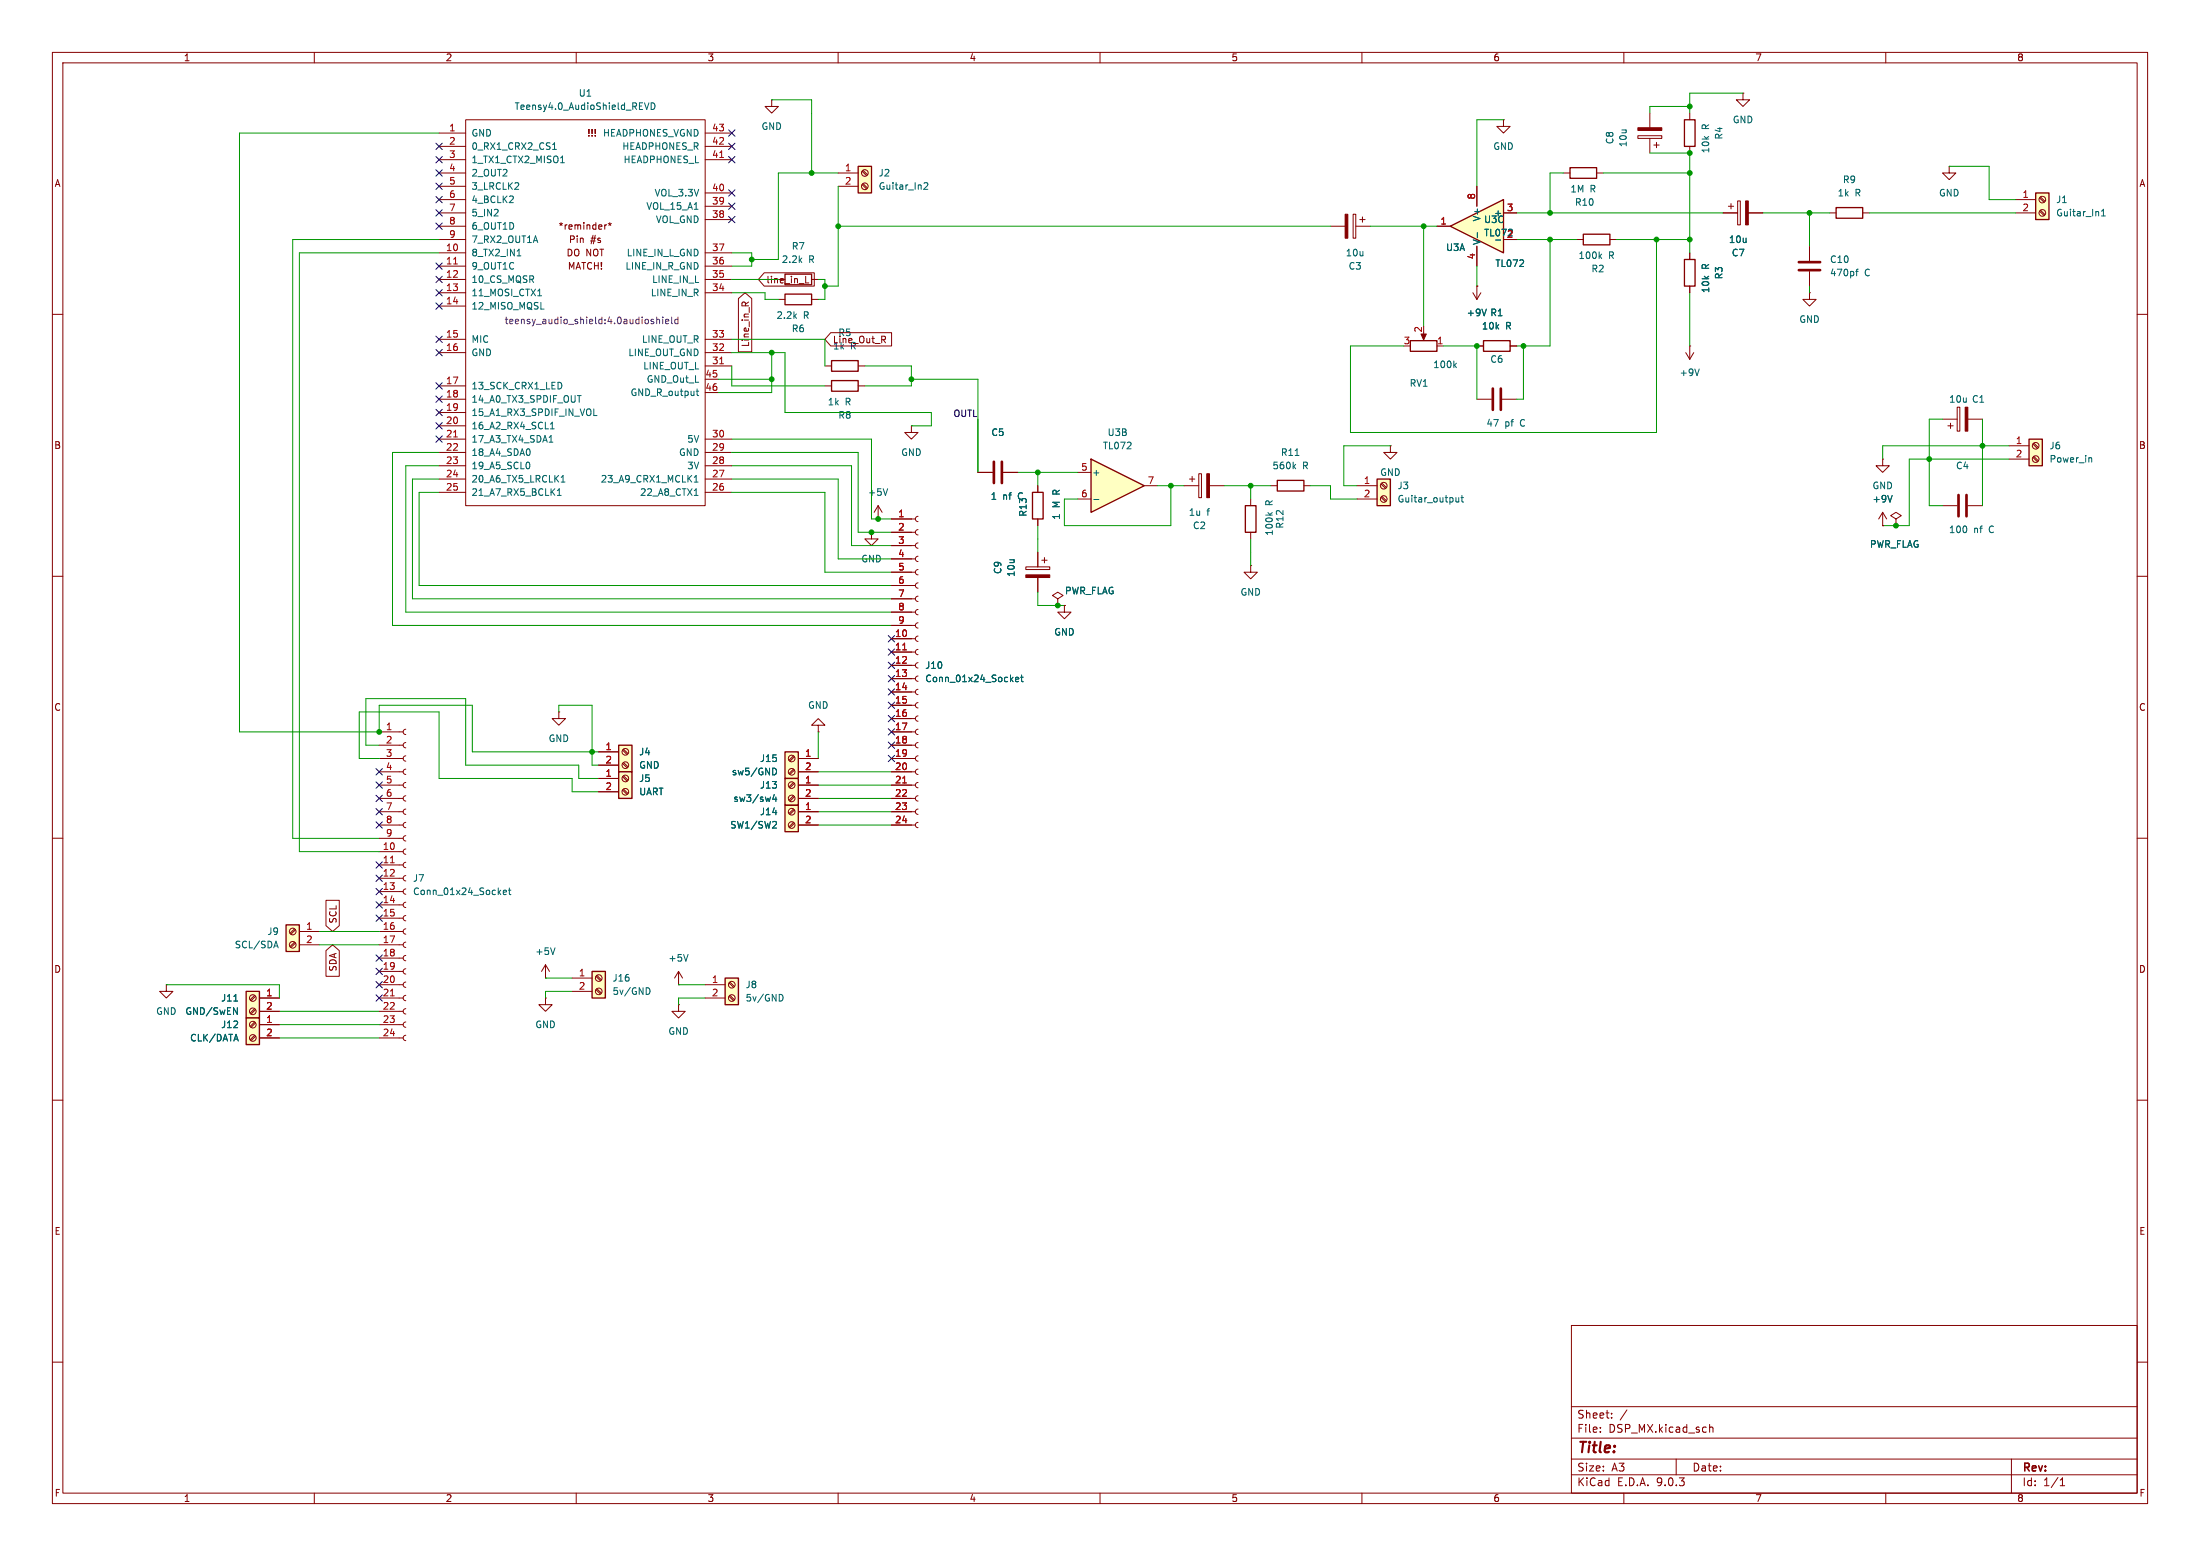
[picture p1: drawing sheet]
<svg xmlns="http://www.w3.org/2000/svg" width="420mm" height="297mm" viewBox="0 0 420 297" stroke-linecap="round" stroke-linejoin="round" font-family="sans-serif">
<g fill="none" stroke="#840000" stroke-width=".19">
<path d="M10 10h400v277h-400zM12 12h396v273h-396zM60 10v2M110 10v2M160 10v2M210 10v2M260 10v2M310 10v2M360 10v2M10 60h2M157.5 73.7h1.2M163.8 73.7h1.3"/>
<path d="M408 60h2M10 110h2M408 110h2M10 160h2M408 160h2M10 210h2M408 210h2M300 253h108v32h-108zM10 260h2M300 278.5h108M300 274.5h108M300 268.5h108"/>
<path d="M305.5 273.2v.2M305.5 272.5v.1M307.7 270.5v.2M307.7 269.8v.1M310.6 269.1l-1.3 1.9M320 278.5v3M326.4 271.9v1.5M326.4 272.5l.2-.1 .3 .1 .1 .9M384 278.5v6.5M408 260h2M60 285v2M110 285v2"/>
<path d="M160 285v2M210 285v2M260 285v2M300 281.5h108M310 285v2M360 285v2M393.3 283.6h.9M393.3 282.5l.4-.4v1.5"/>
</g>
<path d="M158.7 72.6h5.1v2.1h-5.1z" fill="none" stroke="#840000" stroke-width=".25"/>
<path d="M113 185.4h2.6v5.1h-2.6z" fill="#ffffc2"/>
<path d="M113 185.4h2.6v5.1h-2.6z" fill="none" stroke="#840000" stroke-width=".25"/>
<g fill="none" stroke="#840000" stroke-width=".19">
<path d="M109.2 186.7h3.8M109.2 189.2h3.8M113.8 186.4l.8 .8M113.8 188.9l.8 .8M113.9 186.2l.9 .8M113.9 188.7l.9 .9"/>
<circle cx="114.3" cy="186.7" r=".63"/>
<circle cx="114.3" cy="189.2" r=".63"/>
</g>
<path d="M123.7 188.5a.68 .68 0 0 1 .4 .7 .68 .68 0 0 1-.4 .6" fill="none" stroke="#006464" stroke-width=".19"/>
<path d="M118.1 142.2h2.5v5.1h-2.5z" fill="#ffffc2"/>
<path d="M118.1 142.2h2.5v5.1h-2.5z" fill="none" stroke="#840000" stroke-width=".25"/>
<g fill="none" stroke="#840000" stroke-width=".19">
<path d="M106.7 135.9v1.3h1.2l-1.2 1.2-1.3-1.2h1.3M106.7 135.9h.1M114.3 143.5h3.8M114.3 146.1h3.8M118.8 143.2l.9 .8M118.8 145.7l.9 .9M119 143l.9 .8M119 145.5l.9 .9"/>
<circle cx="119.4" cy="146" r=".63"/>
<circle cx="119.4" cy="143.5" r=".63"/>
</g>
<path d="M163.8 31.8h2.6v5h-2.6z" fill="#ffffc2"/>
<path d="M163.8 31.8h2.6v5h-2.6z" fill="none" stroke="#840000" stroke-width=".25"/>
<g fill="none" stroke="#840000" stroke-width=".19">
<path d="M160 33h3.8M160 35.6h3.8M164.6 32.7l.8 .8M164.6 35.2l.8 .9M164.7 32.5l.9 .9M164.7 35.1l.9 .8"/>
<circle cx="165.1" cy="35.6" r=".63"/>
<circle cx="165.1" cy="33" r=".63"/>
</g>
<path d="M176.4 35l.5-.1 .2 .3-.8 .9h.8" fill="none" stroke="#006464" stroke-width=".19"/>
<path d="M138.4 186.7h2.6v5.1h-2.6z" fill="#ffffc2"/>
<path d="M138.4 186.7h2.6v5.1h-2.6z" fill="none" stroke="#840000" stroke-width=".25"/>
<g fill="none" stroke="#840000" stroke-width=".19">
<path d="M134.6 188h3.8M134.6 190.5h3.8M139.2 187.6l.8 .9M139.2 190.2l.8 .8M139.3 187.5l.9 .8M139.3 190l.9 .8"/>
<circle cx="139.7" cy="190.5" r=".63"/>
<circle cx="139.7" cy="188" r=".63"/>
</g>
<path d="M149.1 189.8a.68 .68 0 0 1 .4 .6 .68 .68 0 0 1-.4 .7" fill="none" stroke="#006464" stroke-width=".19"/>
<path d="M149.9 153.7h2.5v5.1h-2.5z" fill="#ffffc2"/>
<path d="M149.9 153.7h2.5v5.1h-2.5z" fill="none" stroke="#840000" stroke-width=".25"/>
<g fill="none" stroke="#840000" stroke-width=".19">
<path d="M151.5 154.4l-.9 .9M151.5 157l-.9 .8M151.7 154.6l-.9 .8M151.7 157.1l-.9 .9M152.4 154.9h3.8M152.4 157.5h3.8"/>
<circle cx="151.1" cy="154.9" r=".63"/>
<circle cx="151.1" cy="157.5" r=".63"/>
</g>
<path d="M148 156.8l.2 .2v.3l-.7 .8h.7" fill="none" stroke="#006464" stroke-width=".19"/>
<path d="M149.9 143.5h2.5v5.1h-2.5z" fill="#ffffc2"/>
<path d="M149.9 143.5h2.5v5.1h-2.5z" fill="none" stroke="#840000" stroke-width=".25"/>
<g fill="none" stroke="#840000" stroke-width=".19">
<path d="M151.5 144.3l-.9 .8M151.5 146.8l-.9 .9M151.7 144.4l-.9 .9M151.7 147l-.9 .8M152.4 144.8h3.8M152.4 147.3h3.8"/>
<circle cx="151.1" cy="144.8" r=".63"/>
<circle cx="151.1" cy="147.3" r=".63"/>
</g>
<path d="M147.5 146.6a.64 .64 0 0 1 .7 .7 .64 .64 0 0 1-.7 .6" fill="none" stroke="#006464" stroke-width=".19"/>
<path d="M149.9 148.6h2.5v5.1h-2.5z" fill="#ffffc2"/>
<path d="M299.7 32h5.1v2h-5.1zM321.6 22.9h2v5h-2zM149.9 52.3h5v2.1h-5zM149.9 56.1h5v2.1h-5zM158.7 68.8h5.1v2.1h-5.1zM149.9 148.6h2.5v5.1h-2.5z" fill="none" stroke="#840000" stroke-width=".25"/>
<g fill="none" stroke="#840000" stroke-width=".19">
<path d="M147.3 19.1v1.2h1.3l-1.3 1.3-1.3-1.3h1.3M147.3 19.1h.1M332.7 17.8v1.3h1.3l-1.3 1.2-1.2-1.2h1.2M332.7 17.8h.1M298.4 33h1.3M304.8 33h1.3M312.7 25.9h4.5v.5h-4.5zM315 21.6v2.8M315 26.4v2.8M315.7 27.7h1M316.2 27.2v1M322.6 21.6v1.3"/>
<path d="M322.6 27.9v1.3M148.6 57.2h1.3M154.9 53.3h1.3M154.9 57.2h1.3M157.5 69.9h1.2M163.8 69.9h1.3M72.4 139.7h4.6M77.5 139.2l-.4 .1-.1 .4 .1 .4 .4 .1M156.2 138.4h1.3l-1.3-1.2-1.3 1.2h1.3v1.3M156.2 139.7h.1M72.4 149.9h4.6M72.4 152.4h4.6"/>
<path d="M72.4 142.2h4.6M72.4 144.8h4.6M72.4 147.3h4.6M72.4 154.9h4.6M72.4 157.5h4.6M77.5 141.7l-.4 .2-.1 .3 .1 .4 .4 .1M77.5 144.3l-.4 .1-.1 .4 .1 .3 .4 .2M77.5 146.8l-.4 .2-.1 .3 .1 .4 .4 .1M77.5 149.4l-.4 .1-.1 .4 .1 .3 .4 .2M77.5 151.9l-.4 .1-.1 .4 .1 .4 .4 .1M77.5 154.4l-.4 .2-.1 .3 .1 .4 .4 .1M77.5 157l-.4 .1-.1 .4 .1 .3 .4 .2"/>
<path d="M77.5 159.5l-.4 .2-.1 .3 .1 .4 .4 .1M151.5 149.4l-.9 .8M151.5 151.9l-.9 .8M151.7 149.5l-.9 .9M151.7 152.1l-.9 .8M152.4 149.9h3.8M152.4 152.4h3.8M72.4 160h4.6M72.4 162.6h4.6M72.4 165.1h4.6M72.4 167.6h4.6M72.4 170.2h4.6"/>
<path d="M72.4 172.7h4.6M72.4 175.3h4.6M72.4 177.8h4.6M77.5 162.1l-.4 .1-.1 .4 .1 .3 .4 .2M77.5 164.6l-.4 .1-.1 .4 .1 .4 .4 .1M77.5 167.1l-.4 .2-.1 .3 .1 .4 .4 .1M77.5 169.7l-.4 .1-.1 .4 .1 .3 .4 .2M77.5 172.2l-.4 .2-.1 .3 .1 .4 .4 .1M77.5 174.8l-.4 .1-.1 .4 .1 .3 .4 .2M77.5 177.3l-.4 .1-.1 .4 .1 .4 .4 .1M77.5 179.8l-.4 .2-.1 .3 .1 .4 .4 .1M72.4 180.3h4.6"/>
<path d="M72.4 182.9h4.6M72.4 185.4h4.6M72.4 188h4.6M72.4 190.5h4.6M72.4 193h4.6M72.4 195.6h4.6M72.4 198.1h4.6M77.5 182.4l-.4 .1-.1 .4 .1 .3 .4 .2M77.5 184.9l-.4 .2-.1 .3 .1 .4 .4 .1M77.5 187.5l-.4 .1-.1 .4 .1 .3 .4 .2M77.5 190l-.4 .1-.1 .4 .1 .4 .4 .1M77.5 192.5l-.4 .2-.1 .3 .1 .4 .4 .1"/>
<path d="M77.5 195.1l-.4 .1-.1 .4 .1 .3 .4 .2M77.5 197.6l-.4 .2-.1 .3 .1 .4 .4 .1M104.1 190.5v1.3h1.3l-1.3 1.2-1.2-1.2h1.2M104.1 190.5h.1M104.1 186.7h.1M104.1 184.2l-.7 1.2M104.1 184.2l.8 1.2M104.1 184.2v2.5M129.5 191.8v1.2h1.3l-1.3 1.3-1.2-1.3h1.2M129.5 191.8h.1M129.5 188h.1M129.5 185.4l-.7 1.3"/>
<path d="M129.5 185.4l.8 1.3M129.5 185.4v2.6"/>
<circle cx="151.1" cy="149.9" r=".63"/>
<circle cx="151.1" cy="152.4" r=".63"/>
</g>
<path d="M147.8 151.6l-.3 1h.8M148.1 152.1v.9M96.1 170.3l.6-.1-.1-.2-.3-.1-.2 .2v.6h.5M97.1 169.9h.4M97.2 169.5v1.1l.3 .2M106 180.9l-.5 1.3M131.4 182.2l-.5 1.3" fill="none" stroke="#006464" stroke-width=".19"/>
<path d="M74.5 164.7h.8M74.5 190.1h.8" fill="none" stroke="#a90000" stroke-width=".19"/>
<path d="M312.7 24.4h4.5v.5h-4.5z" fill="#840000" stroke="#840000" stroke-width=".19"/>
<path d="M387.3 83.8h2.6v5.1h-2.6z" fill="#ffffc2"/>
<path d="M387.3 83.8h2.6v5.1h-2.6z" fill="none" stroke="#840000" stroke-width=".25"/>
<g fill="none" stroke="#840000" stroke-width=".19">
<path d="M321.8 67.3l.8 1.3M322.6 66h.1M322.6 66v2.6M323.3 67.3l-.7 1.3M383.5 85.1h3.8M383.5 87.6h3.8M388.1 84.8l.9 .8M388.1 87.3l.9 .8M388.3 84.6l.8 .8M388.3 87.1l.8 .9"/>
<circle cx="388.6" cy="87.6" r=".63"/>
<circle cx="388.6" cy="85.1" r=".63"/>
</g>
<path d="M324.4 70.4l-.4 1.3M399 87.4l.3 .1v.7" fill="none" stroke="#006464" stroke-width=".19"/>
<path d="M118.1 147.3h2.5v5.1h-2.5z" fill="#ffffc2"/>
<path d="M302.3 44.7h5v2h-5zM321.6 49.5h2v5.1h-2zM118.1 147.3h2.5v5.1h-2.5z" fill="none" stroke="#840000" stroke-width=".25"/>
<g fill="none" stroke="#840000" stroke-width=".19">
<path d="M83.8 35.6h5.1M83.8 38.1h5.1M83.8 25.4h5.1M83.8 27.9h5.1M83.8 30.5h5.1M83.8 33h5.1M88.9 22.9h45.7v73.6h-45.7zM134.6 25.4h5.1M134.6 27.9h5.1M134.6 30.5h5.1M134.6 36.8h5.1M134.6 39.4h5.1"/>
<path d="M287 22.9v1.2h1.3l-1.3 1.3-1.3-1.3h1.3M287 22.9h.1M83.8 40.6h5.1M83.8 43.2h5.1M83.8 45.7h5.1M83.8 48.3h5.1M83.8 50.8h5.1M83.8 53.3h5.1M83.8 55.9h5.1M83.8 58.4h5.1M115.4 42.9v.9M115.8 42.9l-.4 .3"/>
<path d="M116.1 42.7l.3 .1M116.4 42.5v.3M116.4 42.8l-.2 .2M116.4 42.8l.2 .2M116.7 42.7l-.3 .1M134.6 48.3h5.1M134.6 50.8h5.1M134.6 53.3h5.1M134.6 55.9h5.1M134.6 41.9h5.1M301 45.7h1.3M307.3 45.7h1.3"/>
<path d="M322.6 48.3v1.2M322.6 54.6v1.3M83.8 64.8h5.1M83.8 67.3h5.1M83.8 73.7h5.1M83.8 76.2h5.1M83.8 78.7h5.1M134.6 64.8h5.1M134.6 67.3h5.1M134.6 69.9h5.1M134.6 72.4h2.6M134.6 74.9h2.6"/>
<path d="M83.8 81.3h5.1M83.8 83.8h5.1M83.8 86.4h5.1M83.8 88.9h5.1M83.8 91.4h5.1M83.8 94h5.1M134.6 83.8h5.1M134.6 86.4h5.1M134.6 88.9h5.1M134.6 91.4h5.1M134.6 94h5.1M114.3 148.6h3.8"/>
<path d="M114.3 151.1h3.8M118.8 148.3l.9 .8M118.8 150.8l.9 .8M119 148.1l.9 .8M119 150.6l.9 .9"/>
<circle cx="119.4" cy="151.1" r=".63"/>
<circle cx="119.4" cy="148.6" r=".63"/>
</g>
<g fill="none" stroke="#006464" stroke-width=".19">
<path d="M123 19.6l.5 1.3 .4-1.3M124.3 19.6a.64 .64 0 0 1 .7 .7 .64 .64 0 0 1-.7 .6zM105.5 28.5h.7M105.6 27.6l.3-.4v1.3M107 31.1h.7M132.5 39.9h.8M98.7 48.8h.8M102.7 56.5h.7M305.4 48.9l.4 .4M305.8 48.5l-.5 .5M107.1 73.2l.2 .3-.2 .6M110.2 75.5h.7"/>
<path d="M113.4 79.3h.6M132.9 74.7h.5M133.1 74.2v1.1l.3 .2M101 88.3l.1 .4-.1 .7M101.1 85.9v.8M104.8 84.4h.8M105.1 81.9h.7M105.1 81l.3-.4v1.3M105.1 83.3l.1-.2v1.3M106.4 94.6h.7M106.4 93.7l.4-.4v1.3M107.1 92h.8"/>
<path d="M107.1 91.1l.4-.4v1.3M132.5 92h.8M132.5 94.6h.8M132.5 91.1l.4-.4v1.3"/>
</g>
<path d="M137.4 30.1h.7M86.6 50.4h.7M137.4 69.4h.7M86.6 83.4h.7" fill="none" stroke="#a90000" stroke-width=".19"/>
<path d="M124.8 61.4v.3M125.4 60.5v1.3M125.4 61.1l.1-.2 .4 .1v.8M126.5 60.5v.1M126.5 60.9v.9M127.1 61.4l.6-.2-.1-.2-.4-.1-.1 .2v.6h.5M128.2 60.5v1.1l.2 .2M129.4 61l-.3-.1-.3 .3 .1 .5h.5M129.4 60.5v1.3" fill="none" stroke="#840084" stroke-width=".19"/>
<path d="M276.9 43.2l10.1-5.1v10.2z" fill="#ffffc2"/>
<path d="M276.9 43.2l10.1-5.1v10.2z" fill="none" stroke="#840000" stroke-width=".25"/>
<path d="M274.3 43.2h2.6M287 40.6h2.6M287 45.7h2.6M166.4 101.6v1.3h1.2l-1.2 1.2-1.3-1.2h1.3M166.4 101.6h.1" fill="none" stroke="#840000" stroke-width=".19"/>
<path d="M54.6 176.5h2.5v5.1h-2.5z" fill="#ffffc2"/>
<path d="M54.6 176.5h2.5v5.1h-2.5z" fill="none" stroke="#840000" stroke-width=".25"/>
<g fill="none" stroke="#840000" stroke-width=".19">
<path d="M281.9 35.6v3.8M254 43.2h2.8M258.3 40.9h.5v4.6h-.5zM258.8 43.2h2.8M259.6 41.9h1M260.1 41.4v1M281.9 47v3.8M345.4 55.9v1.3h1.3l-1.3 1.2-1.2-1.2h1.2M345.4 55.9h.1M345.4 47v2.8M345.4 51.8v2.8M373.6 77.7h.5v4.6h-.5z"/>
<path d="M265.4 85.1v1.3h1.3l-1.3 1.2-1.2-1.2h1.2M265.4 85.1h.1M359.4 87.6v1.3h1.3l-1.3 1.3-1.3-1.3h1.3M359.4 87.6h.1M359.4 97.8l-.8 1.3M359.4 97.8l.8 1.3M359.4 97.8v2.5M361.9 99.1l1.1-.7-1.1-.6-1 .6 1 .7v1.2M370.8 80h2.8M371.9 81.3h1M372.4 80.8v1M375.7 80h2.8"/>
<path d="M359.4 100.3h.1M361.9 100.3h.1M56.2 177.3l-.8 .8M56.2 179.8l-.8 .9M56.4 177.5l-.9 .8M57.1 177.8h3.9M56.4 180l-.9 .8M57.1 180.3h3.9"/>
<circle cx="55.9" cy="177.8" r=".63"/>
<circle cx="55.9" cy="180.3" r=".63"/>
</g>
<path d="M282 44.4v1M354.3 51.8h.4M354.7 51.4l-.3 .2v1M361.2 94.6l-.4 1.2M52.7 179.6l.4 1.3M52.4 180.6h.6" fill="none" stroke="#006464" stroke-width=".19"/>
<g fill="#840000" stroke="#840000" stroke-width=".19">
<path d="M256.8 40.9h.5v4.6h-.5z"/>
<path d="M375.2 77.7h.5v4.6h-.5z"/>
</g>
<path d="M343.4 50h4.1M343.4 51.6h4.1" fill="none" stroke="#840000" stroke-width=".51"/>
<path d="M262.9 91.4h2.5v5.1h-2.5z" fill="#ffffc2"/>
<path d="M283.2 65h5.1v2.1h-5.1zM237.7 96.5h2.1v5.1h-2.1zM243.8 91.7h5.1v2h-5.1zM262.9 91.4h2.5v5.1h-2.5z" fill="none" stroke="#840000" stroke-width=".25"/>
<g fill="none" stroke="#840000" stroke-width=".19">
<path d="M281.2 55.9l.7 1.3M281.9 54.6h.1M281.9 54.6v2.6M282.7 55.9l-.8 1.3M281.9 66h1.3M281.9 76.2h2.8M286.8 76.2h2.8M288.3 66h1.3M226.1 92.7h2.8M227.1 91.4h1M227.6 90.9v1M228.9 90.4h.5v4.6h-.5z"/>
<path d="M230.9 92.7h2.8M238.8 95.3v1.2M242.6 92.7h1.2M248.9 92.7h1.3M259.1 92.7h3.8M259.1 95.3h3.8M263.6 92.4l.9 .8M263.6 94.9l.9 .9M263.8 92.2l.9 .8M263.8 94.7l.9 .9M370.8 96.5h2.8M375.7 96.5h2.8"/>
<path d="M238.8 101.6v1.3"/>
<circle cx="264.2" cy="92.7" r=".63"/>
<circle cx="264.2" cy="95.2" r=".63"/>
</g>
<path d="M283.8 59l-.5 1.3M242 97.8l.5 .5M242.9 97.8l-.5 .4M247 89l.3 .5M247.3 86.9h.7M247.3 88.6l-.4 .5M278.5 95v.8M278.5 95.7l-.2 .1h-.3M278.9 95h.5M279.1 94.6v1l.3 .2" fill="none" stroke="#006464" stroke-width=".19"/>
<path d="M285 74.2v4M286.5 74.2v4M373.9 94.5v4.1M375.4 94.5v4.1" fill="none" stroke="#840000" stroke-width=".51"/>
<path d="M230.4 90.4h.5v4.6h-.5z" fill="#840000" stroke="#840000" stroke-width=".19"/>
<path d="M47 189.2h2.5v5.1h-2.5z" fill="#ffffc2"/>
<path d="M47 189.2h2.5v5.1h-2.5z" fill="none" stroke="#840000" stroke-width=".25"/>
<g fill="none" stroke="#840000" stroke-width=".19">
<path d="M31.7 188v1.2h1.3l-1.3 1.3-1.2-1.3h1.2M31.7 188h.1M48.6 190l-.8 .8M48.6 192.5l-.8 .9M48.8 190.2l-.9 .8M48.8 192.7l-.9 .8M49.5 190.5h3.8M49.5 193h3.8"/>
<circle cx="48.3" cy="190.5" r=".63"/>
<circle cx="48.3" cy="193" r=".63"/>
</g>
<path d="M44.6 192.3l.7 1.3v-1.3M44.6 191.1h.8" fill="none" stroke="#006464" stroke-width=".19"/>
<path d="M47 194.3h2.5v5.1h-2.5z" fill="#ffffc2"/>
<path d="M350.5 39.6h5.1v2.1h-5.1zM47 194.3h2.5v5.1h-2.5z" fill="none" stroke="#840000" stroke-width=".25"/>
<g fill="none" stroke="#840000" stroke-width=".19">
<path d="M372.1 31.8v1.2h1.3l-1.3 1.3-1.3-1.3h1.3M372.1 31.8h.1M349.2 40.6h1.3M355.6 40.6h1.3M48.6 195.1l-.8 .8M48.6 197.6l-.8 .9M48.8 195.2l-.9 .9M48.8 197.8l-.9 .8M49.5 195.6h3.8M49.5 198.1h3.8"/>
<circle cx="48.3" cy="198.1" r=".63"/>
<circle cx="48.3" cy="195.6" r=".63"/>
</g>
<path d="M45.1 197.4l.4 1.3" fill="none" stroke="#006464" stroke-width=".19"/>
<path d="M388.6 36.8h2.6v5.1h-2.6z" fill="#ffffc2"/>
<path d="M388.6 36.8h2.6v5.1h-2.6zM269.2 65h5.1v2.1h-5.1z" fill="none" stroke="#840000" stroke-width=".25"/>
<g fill="none" stroke="#840000" stroke-width=".19">
<path d="M329.9 39.4h1.1M330.5 38.9v1M331.7 38.4h.5v4.5h-.5zM384.8 38.1h3.8M389.4 37.8l.8 .8M389.5 37.6l.9 .8M328.9 40.6h2.8M333.8 40.6h2.7M384.8 40.6h3.8M389.4 40.3l.8 .8M389.5 40.1l.9 .9M271.8 63.5v1"/>
<path d="M274.3 66h1.3M201.9 114.3l1-.6-1-.7-1 .7 1 .6v1.3M201.9 115.6h.1M238.8 108v1.2h1.2l-1.2 1.3-1.3-1.3h1.3M238.8 108h.1"/>
<circle cx="389.9" cy="38.1" r=".63"/>
<circle cx="389.9" cy="40.6" r=".63"/>
</g>
<path d="M401.2 41.2h.7M401.2 40.3l.4-.4v1.3M277.7 69.7l.3 .5M278 69.3l-.5 .5" fill="none" stroke="#006464" stroke-width=".19"/>
<g fill="#840000" stroke="#840000" stroke-width=".19">
<path d="M271.3 63.8h1l-.5 1.1z"/>
<path d="M333.2 38.4h.6v4.5h-.6z"/>
</g>
<path d="M208.3 87.6l10.1 5.1-10.1 5.1z" fill="#ffffc2"/>
<path d="M197.1 94h2v5.1h-2zM208.3 87.6l10.1 5.1-10.1 5.1z" fill="none" stroke="#840000" stroke-width=".25"/>
<g fill="none" stroke="#840000" stroke-width=".19">
<path d="M281.9 35.6v3.8M141 57l1.2-1.1 1.3 1.1v10.2h-2.5zM141.6 57.9l.3-.2h.3l.1 .2M142.9 57.7l-.6 .4M145.9 52.1h9.6v2.5h-9.6l-1.1-1.3zM153.8 54h.6M274.3 43.2h2.6M281.9 54.6h.1M281.9 47v3.8M287 40.6h2.6M287 45.7h2.6M322.6 48.3v1.2"/>
<path d="M322.6 54.6v1.3M328.9 40.6h2.8M333.8 40.6h2.7M158.6 63.5h11.6v2.5h-11.6l-1.1-1.2zM168.6 64.8l.4 .6M168.8 64.2l.2 .2v.3l-.2 .1M281.9 66h1.3M288.3 66h1.3M167.6 99.1h.1M167.6 96.5l-.7 1.3M167.6 96.5l.8 1.3M167.6 96.5v2.6"/>
<path d="M170.2 99.1h4.6M174 81.3v1.3h1.3l-1.3 1.2-1.3-1.2h1.3M174 81.3h.1M175.3 98.6l-.4 .1-.1 .4 .1 .3 .4 .2M186.7 90.2h2.8M191.5 90.2h2.8M198.1 92.7v1.3M198.1 99.1v1.2M205.7 90.2h2.6M205.7 95.3h2.6M218.4 92.7h2.6M170.2 101.6h4.6"/>
<path d="M170.2 104.1h4.6M170.2 106.7h4.6M170.2 109.2h4.6M170.2 111.8h4.6M170.2 114.3h4.6M170.2 116.8h4.6M170.2 119.4h4.6M175.3 101.1l-.4 .1-.1 .4 .1 .4 .4 .1M175.3 103.6l-.4 .2-.1 .3 .1 .4 .4 .1M175.3 106.2l-.4 .1-.1 .4 .1 .3 .4 .2M175.3 108.7l-.4 .2-.1 .3 .1 .4 .4 .1M175.3 111.3l-.4 .1-.1 .4 .1 .3 .4 .2"/>
<path d="M175.3 113.8l-.4 .1-.1 .4 .1 .4 .4 .1M175.3 116.3l-.4 .2-.1 .3 .1 .4 .4 .1M175.3 118.9l-.4 .1-.1 .4 .1 .3 .4 .2M195.8 108.2h4.6v.5h-4.6zM198.1 105.4v2.8M198.1 110.2v2.8M198.9 106.9h1M199.4 106.4v1M201.9 115.6h.1M203.2 115.6v1.2h1.3l-1.3 1.3-1.3-1.3h1.3M203.2 115.6h.1M359.4 100.3h.1"/>
<path d="M361.9 100.3h.1M170.2 121.9h4.6M170.2 124.5h4.6M170.2 127h4.6M170.2 129.5h4.6M170.2 132.1h4.6M170.2 134.6h4.6M170.2 137.2h4.6M170.2 139.7h4.6M175.3 121.4l-.4 .2-.1 .3 .1 .4 .4 .1M175.3 124l-.4 .1-.1 .4 .1 .3 .4 .2M175.3 126.5l-.4 .1-.1 .4 .1 .4 .4 .1"/>
<path d="M175.3 129l-.4 .2-.1 .3 .1 .4 .4 .1M175.3 131.6l-.4 .1-.1 .4 .1 .3 .4 .2M175.3 134.1l-.4 .2-.1 .3 .1 .4 .4 .1M175.3 136.7l-.4 .1-.1 .4 .1 .3 .4 .2M175.3 139.2l-.4 .1-.1 .4 .1 .4 .4 .1M114.3 148.6h3.8M114.3 151.1h3.8M114.3 143.5h3.8M114.3 146.1h3.8M152.4 144.8h3.8M152.4 147.3h3.8M152.4 149.9h3.8"/>
<path d="M152.4 152.4h3.8M152.4 154.9h3.8M152.4 157.5h3.8M170.2 142.2h4.6M170.2 144.8h4.6M170.2 147.3h4.6M170.2 149.9h4.6M170.2 152.4h4.6M170.2 154.9h4.6M170.2 157.5h4.6M175.3 141.7l-.4 .2-.1 .3 .1 .4 .4 .1M175.3 144.3l-.4 .1-.1 .4 .1 .3 .4 .2"/>
<path d="M175.3 146.8l-.4 .2-.1 .3 .1 .4 .4 .1M175.3 149.4l-.4 .1-.1 .4 .1 .3 .4 .2M175.3 151.9l-.4 .1-.1 .4 .1 .4 .4 .1M175.3 154.4l-.4 .2-.1 .3 .1 .4 .4 .1M175.3 157l-.4 .1-.1 .4 .1 .3 .4 .2M62.2 171.8h2.6v4.9l-1.3 1.1-1.3-1.1zM49.5 190.5h3.8M49.5 193h3.8M49.5 195.6h3.8M49.5 198.1h3.8M62.2 181.5l1.3-1.2 1.3 1.2v4.9h-2.6z"/>
</g>
<g fill="none" stroke="#006464" stroke-width=".19">
<path d="M282 44.4v1M283.8 59l-.5 1.3M169.5 93.3l-.5 1.3M208.8 95.3h1M361.2 94.6l-.4 1.2M193.9 129.7l.6-.1-.1-.3h-.3l-.2 .2v.6h.5M194.8 129.3h.5M195 128.8v1.1l.3 .2M147.5 146.6a.64 .64 0 0 1 .7 .7 .64 .64 0 0 1-.7 .6M147.8 151.6l-.3 1h.8M148 156.8l.2 .2v.3l-.7 .8h.7M148.1 152.1v.9"/>
<path d="M44.6 192.3l.7 1.3v-1.3M44.6 191.1h.8M45.1 197.4l.4 1.3"/>
</g>
<path d="M172.3 124h.8M172.3 149.4h.8" fill="none" stroke="#a90000" stroke-width=".19"/>
<path d="M195.8 109.7h4.6v.5h-4.6z" fill="#840000" stroke="#840000" stroke-width=".19"/>
<path d="M189.7 88.1v4.1M191.3 88.1v4.1" fill="none" stroke="#840000" stroke-width=".51"/>
<g fill="none" stroke="#009600" stroke-width=".19">
<path d="M147.3 19.1h7.6v13.9M332.7 17.8h-10.1v3.8M83.8 25.4h-38.1v114.3h26.7v-5.1h17.8v8.9h24.1M160 33h-11.4v16.5h-5.1M160 35.6v19h-2.5M287 22.9h-5.1v12.7M298.4 33h-2.5v7.6M306.1 33h16.5M315 29.2h7.6v19.1M322.6 20.3h-7.6v1.3M372.1 31.8h7.6v6.3h5.1M83.8 48.3h-26.7v114.3h15.3"/>
<path d="M83.8 45.7h-27.9v114.3h16.5M139.7 48.3h3.8v2.5h-3.8M139.7 55.9h6.3v1.3h2.6M139.7 53.3h8.9M156.2 53.3h1.3v3.9h-1.3M160 43.2h94M261.6 43.2h12.7M271.8 43.2v19M281.9 50.8v3.8M289.6 45.7h11.4M289.6 40.6h39.3M295.9 45.7v20.3h-6.3"/>
<path d="M308.6 45.7h14M316.2 45.7v36.9h-58.4v-16.6h10.2M322.6 55.9v10.1M336.5 40.6h12.7M345.4 40.6v6.4M345.4 54.6v1.3M356.9 40.6h27.9M137.2 72.4h10.1M139.7 64.8h17.8v5.1M139.7 69.9v3.8h17.8M139.7 67.3h10.2v11.4h27.9v2.6h-3.8M147.3 67.3v7.6h-10.1"/>
<path d="M165.1 69.9h8.9v3.8h-8.9M174 72.4h12.7v17.8M275.6 66h6.3v10.2M290.8 66v10.2h-1.2M83.8 86.4h-8.9v33h95.3M83.8 88.9h-6.3v27.9h92.7M83.8 91.4h-5.1v22.9h91.5M83.8 94h-3.8v17.8h90.2M139.7 91.4h20.3v15.3h10.2M139.7 94h17.8v15.2h12.7M139.7 86.4h24.1v15.2h6.4M139.7 88.9h22.9v15.2h7.6"/>
<path d="M139.7 83.8h26.7v15.3h3.8M194.3 90.2h11.4M198.1 90.2v2.5M221 92.7h5.1M223.5 92.7v7.6h-20.3v-5h2.5M233.7 92.7h8.9M238.8 92.7v2.6M250.2 92.7h3.8v2.6h5.1M265.4 85.1h-8.9v7.6h2.6M370.8 80h-2.5v16.5h2.5M378.5 80v16.5M383.5 85.1h-24.1v2.5"/>
<path d="M383.5 87.6h-19v12.7h-5.1M198.1 100.3v5.1M198.1 113v2.6h5.1M238.8 102.9v5.1M106.7 135.9v-1.3h6.3v11.5h1.3M156.2 139.7v5.1M72.4 144.8h-3.8v-8.9h15.2v12.7h25.4v2.5h5.1M72.4 142.2h-2.6v-8.8h19.1v12.7h21.6v2.5h3.8M156.2 149.9h14M156.2 152.4h14M156.2 147.3h14M156.2 154.9h14"/>
<path d="M156.2 157.5h14M61 177.8h11.4M31.7 188h21.6v2.5M53.3 193h19.1M53.3 198.1h19.1M53.3 195.6h19.1M61 180.3h11.4M104.1 186.7h5.1M109.2 189.2h-5.1v1.3M129.5 188h5.1M134.6 190.5h-5.1v1.3"/>
</g>
<g fill="none" stroke="#000084" stroke-width=".19">
<path d="M83.2 35l1.2 1.2M83.2 27.3l1.2 1.2M83.2 37.5l1.2 1.2M83.2 32.4l1.2 1.2M83.2 29.9l1.2 1.2M84.4 35l-1.2 1.2M84.4 27.3l-1.2 1.2M84.4 37.5l-1.2 1.2M84.4 32.4l-1.2 1.2M84.4 29.9l-1.2 1.2M139.1 29.9l1.2 1.2M139.1 38.8l1.2 1.2"/>
<path d="M139.1 27.3l1.2 1.2M139.1 36.2l1.2 1.2M139.1 24.8l1.2 1.2M140.3 29.9l-1.2 1.2M140.3 24.8l-1.2 1.2M140.3 38.8l-1.2 1.2M140.3 27.3l-1.2 1.2M140.3 36.2l-1.2 1.2M83.2 50.2l1.2 1.2M83.2 52.7l1.2 1.2M83.2 42.6l1.2 1.2M83.2 57.8l1.2 1.2"/>
<path d="M83.2 55.3l1.2 1.2M83.2 40l1.2 1.2M84.4 50.2l-1.2 1.2M84.4 52.7l-1.2 1.2M84.4 42.6l-1.2 1.2M84.4 57.8l-1.2 1.2M84.4 55.3l-1.2 1.2M84.4 40l-1.2 1.2M139.1 41.3l1.2 1.2M140.3 41.3l-1.2 1.2M83.2 75.6l1.2 1.2M83.2 66.7l1.2 1.2"/>
<path d="M83.2 73.1l1.2 1.2M83.2 64.2l1.2 1.2M83.2 78.1l1.2 1.2M84.4 75.6l-1.2 1.2M84.4 66.7l-1.2 1.2M84.4 73.1l-1.2 1.2M84.4 64.2l-1.2 1.2M84.4 78.1l-1.2 1.2M83.2 80.7l1.2 1.2M83.2 83.2l1.2 1.2M84.4 80.7l-1.2 1.2M84.4 83.2l-1.2 1.2"/>
<path d="M169.6 134l1.2 1.2M169.6 139.1l1.2 1.2M169.6 128.9l1.2 1.2M169.6 121.3l1.2 1.2M169.6 126.4l1.2 1.2M169.6 123.9l1.2 1.2M169.6 131.5l1.2 1.2M169.6 136.6l1.2 1.2M170.8 134l-1.2 1.2M170.8 139.1l-1.2 1.2M170.8 128.9l-1.2 1.2M170.8 121.3l-1.2 1.2"/>
<path d="M170.8 126.4l-1.2 1.2M170.8 123.9l-1.2 1.2M170.8 131.5l-1.2 1.2M170.8 136.6l-1.2 1.2M71.8 149.3l1.2 1.2M71.8 151.8l1.2 1.2M71.8 154.3l1.2 1.2M71.8 146.7l1.2 1.2M71.8 156.9l1.2 1.2M73 149.3l-1.2 1.2M73 151.8l-1.2 1.2M73 154.3l-1.2 1.2"/>
<path d="M73 146.7l-1.2 1.2M73 156.9l-1.2 1.2M169.6 141.6l1.2 1.2M169.6 144.2l1.2 1.2M170.8 141.6l-1.2 1.2M170.8 144.2l-1.2 1.2M71.8 172.1l1.2 1.2M71.8 169.6l1.2 1.2M71.8 174.7l1.2 1.2M71.8 167l1.2 1.2M71.8 164.5l1.2 1.2M73 172.1l-1.2 1.2"/>
<path d="M73 169.6l-1.2 1.2M73 174.7l-1.2 1.2M73 167l-1.2 1.2M73 164.5l-1.2 1.2M71.8 187.4l1.2 1.2M71.8 189.9l1.2 1.2M71.8 184.8l1.2 1.2M71.8 182.3l1.2 1.2M73 187.4l-1.2 1.2M73 189.9l-1.2 1.2M73 184.8l-1.2 1.2M73 182.3l-1.2 1.2"/>
</g>
<g fill="#009600" stroke="#009600" stroke-width=".19">
<circle cx="154.9" cy="33" r=".46"/>
<circle cx="143.5" cy="49.5" r=".46"/>
<circle cx="160" cy="43.2" r=".46"/>
<circle cx="157.5" cy="54.6" r=".46"/>
<circle cx="166.4" cy="101.6" r=".46"/>
<circle cx="72.4" cy="139.7" r=".46"/>
<circle cx="113" cy="143.5" r=".46"/>
<circle cx="147.3" cy="72.4" r=".46"/>
<circle cx="167.6" cy="99.1" r=".46"/>
<circle cx="281.9" cy="66" r=".46"/>
<circle cx="295.9" cy="45.7" r=".46"/>
<circle cx="295.9" cy="40.6" r=".46"/>
<circle cx="290.8" cy="66" r=".46"/>
<circle cx="223.5" cy="92.7" r=".46"/>
<circle cx="238.8" cy="92.7" r=".46"/>
<circle cx="271.8" cy="43.2" r=".46"/>
<circle cx="322.6" cy="29.2" r=".46"/>
<circle cx="322.6" cy="20.3" r=".46"/>
<circle cx="322.6" cy="45.7" r=".46"/>
<circle cx="316.2" cy="45.7" r=".46"/>
<circle cx="201.9" cy="115.6" r=".46"/>
<circle cx="174" cy="72.4" r=".46"/>
<circle cx="147.3" cy="67.3" r=".46"/>
<circle cx="198.1" cy="90.2" r=".46"/>
<circle cx="368.3" cy="87.6" r=".46"/>
<circle cx="322.6" cy="33" r=".46"/>
<circle cx="345.4" cy="40.6" r=".46"/>
<circle cx="378.5" cy="85.1" r=".46"/>
<circle cx="361.9" cy="100.3" r=".46"/>
</g>
<text font-size="2.8" fill="#840000" x="301" y="277.9">Title:</text>
<g font-size="2.1" fill="#840000">
<text x="301" y="273.7">File:</text>
<text x="301" y="271">Sheet:</text>
<text x="307.1" y="273.7">DSP_MX.kicad_sch</text>
<text x="301" y="281.1">Size:</text>
<text x="307.6" y="281.1">A3</text>
<text x="323" y="281.1">Date:</text>
<text x="386" y="281.3">Rev:</text>
<text x="301" y="283.9">KiCad</text>
<text x="308.7" y="283.9">E.D.A.</text>
<text x="316.3" y="283.9">9.0.3</text>
<text x="386" y="283.9">Id:</text>
<text x="390.1" y="283.9">1/1</text>
</g>
<g font-size="1.8" fill="#840000">
<text x="35" y="11.9">1</text>
<text x="85" y="11.9">2</text>
<text x="135" y="11.9">3</text>
<text x="185" y="11.9">4</text>
<text x="235" y="11.9">5</text>
<text x="285" y="11.9">6</text>
<text x="335" y="11.9">7</text>
<text x="385" y="11.9">8</text>
<text x="112" y="26.3">!!!</text>
<text x="10.3" y="35.9">A</text>
<text x="408.3" y="35.9">A</text>
<text x="106.5" y="44">*reminder*</text>
<text x="108.5" y="46.6">Pin</text>
<text x="112.7" y="46.6">#s</text>
<text x="108.1" y="49.1">DO NOT</text>
<text x="108.3" y="51.7">MATCH!</text>
<text x="146.2" y="54.3">line_in_L</text>
<text x="158.9" y="65.7">Line_Out_R</text>
<text x="159.9" y="64.4">R5</text>
<text x="143.2" y="66.3" transform="rotate(-90 143.2 66.3)">Line_in_R</text>
<text x="159" y="66.9">1k</text>
<text x="162.4" y="66.9">R</text>
<text x="10.3" y="85.9">B</text>
<text x="408.2" y="85.9">B</text>
<text x="10.3" y="135.9">C</text>
<text x="408.2" y="135.9">C</text>
<text x="64.5" y="176.4" transform="rotate(-90 64.5 176.4)">SCL</text>
<text x="10.3" y="185.9">D</text>
<text x="64.5" y="185.5" transform="rotate(-90 64.5 185.5)">SDA</text>
<text x="408.2" y="185.9">D</text>
<text x="10.3" y="235.9">E</text>
<text x="408.3" y="235.9">E</text>
<text x="10.3" y="285.9">F</text>
<text x="35" y="286.9">1</text>
<text x="85" y="286.9">2</text>
<text x="135" y="286.9">3</text>
<text x="185" y="286.9">4</text>
<text x="235" y="286.9">5</text>
<text x="285" y="286.9">6</text>
<text x="335" y="286.9">7</text>
<text x="385" y="286.9">8</text>
<text x="408.3" y="285.9">F</text>
</g>
<g font-size="1.8" fill="#006464">
<text x="98.1" y="21.2">Teensy4.0_AudioShield_REVD</text>
<text x="110.4" y="18.6">U1</text>
<text x="330.7" y="23.7">GND</text>
<text x="89.9" y="26.3">GND</text>
<text x="89.9" y="28.8">0_RX1_CRX2_CS1</text>
<text x="115" y="26.3">HEADPHONES_VGND</text>
<text x="118.7" y="28.8">HEADPHONES_R</text>
<text x="145.3" y="25">GND</text>
<text x="285" y="28.8">GND</text>
<text x="308.2" y="27.6" transform="rotate(-90 308.2 27.6)">C8</text>
<text x="310.7" y="28.2" transform="rotate(-90 310.7 28.2)">10u</text>
<text x="326.5" y="29.4" transform="rotate(-90 326.5 29.4)">10k</text>
<text x="326.5" y="24.7" transform="rotate(-90 326.5 24.7)">R</text>
<text x="329" y="26.7" transform="rotate(-90 329 26.7)">R4</text>
<text x="89.9" y="31.3">1_TX1_CTX2_MISO1</text>
<text x="89.9" y="33.9">2_OUT2</text>
<text x="118.9" y="31.3">HEADPHONES_L</text>
<text x="167.6" y="33.9">J2</text>
<text x="351.7" y="35.2">R9</text>
<text x="89.9" y="36.4">3_LRCLK2</text>
<text x="89.9" y="39">4_BCLK2</text>
<text x="89.9" y="41.5">5_IN2</text>
<text x="123.3" y="40.2">VOL_15_A1</text>
<text x="124.9" y="37.7">VOL_3.3V</text>
<text x="167.6" y="36.4">Guitar_In2</text>
<text x="285.1" y="41.5">+</text>
<text x="299.7" y="36.9">1M</text>
<text x="300.6" y="39.5">R10</text>
<text x="303.5" y="36.9">R</text>
<text x="350.7" y="37.7">1k</text>
<text x="354.1" y="37.7">R</text>
<text x="370.1" y="37.7">GND</text>
<text x="392.4" y="39">J1</text>
<text x="392.4" y="41.5">Guitar_In1</text>
<text x="89.9" y="44">6_OUT1D</text>
<text x="89.9" y="46.6">7_RX2_OUT1A</text>
<text x="125.1" y="42.8">VOL_GND</text>
<text x="151.1" y="47.9">R7</text>
<text x="282.8" y="46.9" transform="rotate(-90 282.8 46.9)">V-</text>
<text x="282.8" y="42.4" transform="rotate(-90 282.8 42.4)">V+</text>
<text x="283.2" y="42.8">U3C</text>
<text x="330" y="46.6">10u</text>
<text x="89.9" y="49.1">8_TX2_IN1</text>
<text x="89.9" y="51.7">9_OUT1C</text>
<text x="119.3" y="51.7">LINE_IN_R_GND</text>
<text x="119.6" y="49.1">LINE_IN_L_GND</text>
<text x="149.2" y="50.4">2.2k</text>
<text x="154.4" y="50.4">R</text>
<text x="256.8" y="49.1">10u</text>
<text x="257.4" y="51.7">C3</text>
<text x="276" y="48.1">U3A</text>
<text x="285.4" y="51.2">TL072</text>
<text x="301.3" y="49.6">100k</text>
<text x="303.7" y="52.2">R2</text>
<text x="307.1" y="49.6">R</text>
<text x="326.5" y="51.4" transform="rotate(-90 326.5 51.4)">R</text>
<text x="329" y="53.4" transform="rotate(-90 329 53.4)">R3</text>
<text x="330.5" y="49.1">C7</text>
<text x="349.3" y="50.4">C10</text>
<text x="349.3" y="52.9">470pf</text>
<text x="355.9" y="52.9">C</text>
<text x="89.9" y="54.2">10_CS_MQSR</text>
<text x="89.9" y="56.7">11_MOSI_CTX1</text>
<text x="89.9" y="59.3">12_MISO_MQSL</text>
<text x="124.1" y="56.7">LINE_IN_R</text>
<text x="124.4" y="54.2">LINE_IN_L</text>
<text x="326.5" y="56" transform="rotate(-90 326.5 56)">10k</text>
<text x="89.9" y="65.6">MIC</text>
<text x="122.5" y="65.6">LINE_OUT_R</text>
<text x="148.1" y="61.1">2.2k</text>
<text x="151.1" y="63.6">R6</text>
<text x="153.4" y="61.1">R</text>
<text x="279.9" y="60.6">+9V</text>
<text x="282.8" y="63.1">10k</text>
<text x="284.4" y="60.6">R1</text>
<text x="287.4" y="63.1">R</text>
<text x="343.4" y="61.8">GND</text>
<text x="89.9" y="68.2">GND</text>
<text x="119.9" y="68.2">LINE_OUT_GND</text>
<text x="122.7" y="70.7">LINE_OUT_L</text>
<text x="273.5" y="70.5">100k</text>
<text x="284.4" y="69.4">C6</text>
<text x="320.5" y="72">+9V</text>
<text x="89.9" y="74.5">13_SCK_CRX1_LED</text>
<text x="89.9" y="77.1">14_A0_TX3_SPDIF_OUT</text>
<text x="120.3" y="75.8">GND_R_output</text>
<text x="123.4" y="73.3">GND_Out_L</text>
<text x="157.9" y="77.6">1k</text>
<text x="161.3" y="77.6">R</text>
<text x="269" y="74">RV1</text>
<text x="372" y="77.1">10u</text>
<text x="376.4" y="77.1">C1</text>
<text x="89.9" y="79.6">15_A1_RX3_SPDIF_IN_VOL</text>
<text x="89.9" y="82.1">16_A2_RX4_SCL1</text>
<text x="159.9" y="80.1">R8</text>
<text x="189.2" y="83.4">C5</text>
<text x="211.4" y="83.4">U3B</text>
<text x="283.7" y="81.6">47</text>
<text x="287.3" y="81.6">pf</text>
<text x="290.3" y="81.6">C</text>
<text x="89.9" y="84.7">17_A3_TX4_SDA1</text>
<text x="89.9" y="87.2">18_A4_SDA0</text>
<text x="89.9" y="89.8">19_A5_SCL0</text>
<text x="129.5" y="87.2">GND</text>
<text x="131.1" y="89.8">3V</text>
<text x="131.1" y="84.7">5V</text>
<text x="172" y="87.2">GND</text>
<text x="210.4" y="86">TL072</text>
<text x="242.8" y="89.8">560k</text>
<text x="244.4" y="87.2">R11</text>
<text x="248.7" y="89.8">R</text>
<text x="373.3" y="89.8">C4</text>
<text x="391.2" y="86">J6</text>
<text x="391.2" y="88.5">Power_in</text>
<text x="89.9" y="92.3">20_A6_TX5_LRCLK1</text>
<text x="89.9" y="94.8">21_A7_RX5_BCLK1</text>
<text x="114.6" y="92.3">23_A9_CRX1_MCLK1</text>
<text x="122.1" y="94.8">22_A8_CTX1</text>
<text x="165.6" y="94.8">+5V</text>
<text x="189" y="95.6">1</text>
<text x="191.4" y="95.6">nf</text>
<text x="194.5" y="95.6">C</text>
<text x="208.4" y="91">+</text>
<text x="263.4" y="91">GND</text>
<text x="266.7" y="93.6">J3</text>
<text x="357.4" y="93.6">GND</text>
<text x="196.2" y="98.7" transform="rotate(-90 196.2 98.7)">R13</text>
<text x="202.5" y="99.3" transform="rotate(-90 202.5 99.3)">1</text>
<text x="202.5" y="96.9" transform="rotate(-90 202.5 96.9)">M R</text>
<text x="226.9" y="98.7">1u</text>
<text x="227.6" y="101.2">C2</text>
<text x="230.4" y="98.7">f</text>
<text x="243.2" y="96.5" transform="rotate(-90 243.2 96.5)">R</text>
<text x="245.2" y="101" transform="rotate(-90 245.2 101)">R12</text>
<text x="266.7" y="96.1">Guitar_output</text>
<text x="357.4" y="96.1">+9V</text>
<text x="372" y="102">100</text>
<text x="376.8" y="102">nf</text>
<text x="379.8" y="102">C</text>
<text x="164.3" y="107.5">GND</text>
<text x="243.2" y="102.4" transform="rotate(-90 243.2 102.4)">100k</text>
<text x="356.9" y="104.7">PWR_FLAG</text>
<text x="191.4" y="109.7" transform="rotate(-90 191.4 109.7)">C9</text>
<text x="193.9" y="110.2" transform="rotate(-90 193.9 110.2)">10u</text>
<text x="203.2" y="113.6">PWR_FLAG</text>
<text x="236.7" y="113.9">GND</text>
<text x="201.2" y="121.5">GND</text>
<text x="176.5" y="127.9">J10</text>
<text x="176.5" y="130.4">Conn_01x24_Socket</text>
<text x="154.2" y="135.5">GND</text>
<text x="104.6" y="141.8">GND</text>
<text x="121.9" y="144.4">J4</text>
<text x="121.9" y="146.9">GND</text>
<text x="121.9" y="149.5">J5</text>
<text x="139.6" y="148.2">sw5/GND</text>
<text x="145" y="145.6">J15</text>
<text x="121.9" y="152">UART</text>
<text x="139.9" y="153.3">sw3/sw4</text>
<text x="145" y="155.8">J14</text>
<text x="145" y="150.7">J13</text>
<text x="139.3" y="158.3">SW1/SW2</text>
<text x="78.7" y="168.5">J7</text>
<text x="78.7" y="171">Conn_01x24_Socket</text>
<text x="50.9" y="178.7">J9</text>
<text x="44.7" y="181.2">SCL/SDA</text>
<text x="102.1" y="182.5">+5V</text>
<text x="127.5" y="183.7">+5V</text>
<text x="42.1" y="191.4">J11</text>
<text x="116.8" y="190.1">5v/GND</text>
<text x="116.8" y="187.6">J16</text>
<text x="142.2" y="188.8">J8</text>
<text x="142.2" y="191.4">5v/GND</text>
<text x="29.7" y="193.9">GND</text>
<text x="35.3" y="193.9">GND/SwEN</text>
<text x="42.1" y="196.4">J12</text>
<text x="102.1" y="196.4">GND</text>
<text x="127.5" y="197.7">GND</text>
<text x="36.2" y="199">CLK/DATA</text>
</g>
<g font-size="1.8" fill="#a90000">
<text x="85.7" y="25.1">1</text>
<text x="85.7" y="27.7">2</text>
<text x="135.8" y="25.1">43</text>
<text x="135.8" y="27.7">42</text>
<text x="85.7" y="35.3">5</text>
<text x="85.7" y="30.2">3</text>
<text x="85.7" y="32.8">4</text>
<text x="135.8" y="30.2">41</text>
<text x="161.2" y="32.8">1</text>
<text x="161.2" y="35.3">2</text>
<text x="85.7" y="37.8">6</text>
<text x="85.7" y="40.4">7</text>
<text x="135.8" y="36.6">40</text>
<text x="135.8" y="39.1">39</text>
<text x="135.8" y="41.7">38</text>
<text x="281.7" y="38.2" transform="rotate(-90 281.7 38.2)">8</text>
<text x="287.6" y="40.4">3</text>
<text x="386" y="37.8">1</text>
<text x="386" y="40.4">2</text>
<text x="85.7" y="42.9">8</text>
<text x="85.7" y="45.5">9</text>
<text x="274.9" y="42.9">1</text>
<text x="283.2" y="45.3">TL0722</text>
<text x="85" y="48">10</text>
<text x="85" y="50.5">11</text>
<text x="85" y="53.1">12</text>
<text x="135.8" y="48">37</text>
<text x="135.8" y="50.5">36</text>
<text x="135.8" y="53.1">35</text>
<text x="281.7" y="49.6" transform="rotate(-90 281.7 49.6)">4</text>
<text x="85" y="55.6">13</text>
<text x="85" y="58.2">14</text>
<text x="135.8" y="55.6">34</text>
<text x="85" y="64.5">15</text>
<text x="135.8" y="64.5">33</text>
<text x="267.9" y="65.8">3</text>
<text x="271.5" y="63.6" transform="rotate(-90 271.5 63.6)">2</text>
<text x="274.2" y="65.8">1</text>
<text x="85" y="67.1">16</text>
<text x="135.8" y="67.1">32</text>
<text x="135.8" y="69.6">31</text>
<text x="85" y="73.4">17</text>
<text x="85" y="75.9">18</text>
<text x="134.6" y="72.1">45</text>
<text x="134.6" y="74.7">46</text>
<text x="85" y="78.5">19</text>
<text x="85" y="81">20</text>
<text x="85" y="83.6">21</text>
<text x="135.8" y="83.6">30</text>
<text x="85" y="86.1">22</text>
<text x="85" y="88.6">23</text>
<text x="135.8" y="86.1">29</text>
<text x="135.8" y="88.6">28</text>
<text x="206.3" y="89.9">5</text>
<text x="384.7" y="84.8">1</text>
<text x="384.7" y="87.4">2</text>
<text x="85" y="91.2">24</text>
<text x="85" y="93.7">25</text>
<text x="135.8" y="91.2">27</text>
<text x="135.8" y="93.7">26</text>
<text x="206.3" y="95">6</text>
<text x="219" y="92.5">7</text>
<text x="260.3" y="92.5">1</text>
<text x="260.3" y="95">2</text>
<text x="171.4" y="98.8">1</text>
<text x="171.4" y="101.3">2</text>
<text x="171.4" y="103.9">3</text>
<text x="171.4" y="106.4">4</text>
<text x="171.4" y="109">5</text>
<text x="171.4" y="111.5">6</text>
<text x="171.4" y="114">7</text>
<text x="171.4" y="116.6">8</text>
<text x="171.4" y="119.1">9</text>
<text x="170.8" y="121.7">10</text>
<text x="170.8" y="124.2">11</text>
<text x="170.8" y="126.7">12</text>
<text x="170.8" y="129.3">13</text>
<text x="170.8" y="131.8">14</text>
<text x="170.8" y="134.4">15</text>
<text x="170.8" y="136.9">16</text>
<text x="73.6" y="139.4">1</text>
<text x="73.6" y="142">2</text>
<text x="115.5" y="143.3">1</text>
<text x="170.8" y="139.4">17</text>
<text x="170.8" y="142">18</text>
<text x="73.6" y="144.5">3</text>
<text x="73.6" y="147.1">4</text>
<text x="73.6" y="149.6">5</text>
<text x="115.5" y="145.8">2</text>
<text x="115.5" y="148.3">1</text>
<text x="153.6" y="144.5">1</text>
<text x="153.6" y="147.1">2</text>
<text x="153.6" y="149.6">1</text>
<text x="170.8" y="144.5">19</text>
<text x="170.8" y="147.1">20</text>
<text x="170.8" y="149.6">21</text>
<text x="73.6" y="152.1">6</text>
<text x="73.6" y="154.7">7</text>
<text x="115.5" y="150.9">2</text>
<text x="153.6" y="154.7">1</text>
<text x="153.6" y="152.1">2</text>
<text x="170.8" y="152.1">22</text>
<text x="170.8" y="154.7">23</text>
<text x="73.6" y="157.2">8</text>
<text x="73.6" y="159.8">9</text>
<text x="153.6" y="157.2">2</text>
<text x="170.8" y="157.2">24</text>
<text x="73" y="162.3">10</text>
<text x="73" y="164.8">11</text>
<text x="73" y="167.4">12</text>
<text x="73" y="169.9">13</text>
<text x="73" y="172.5">14</text>
<text x="58.3" y="177.5">1</text>
<text x="73" y="175">15</text>
<text x="73" y="177.5">16</text>
<text x="58.3" y="180.1">2</text>
<text x="73" y="180.1">17</text>
<text x="73" y="182.6">18</text>
<text x="73" y="185.2">19</text>
<text x="50.7" y="190.2">1</text>
<text x="73" y="187.7">20</text>
<text x="73" y="190.2">21</text>
<text x="110.4" y="186.4">1</text>
<text x="110.4" y="189">2</text>
<text x="135.8" y="187.7">1</text>
<text x="135.8" y="190.2">2</text>
<text x="50.7" y="192.8">2</text>
<text x="50.7" y="195.3">1</text>
<text x="50.7" y="197.9">2</text>
<text x="73" y="192.8">22</text>
<text x="73" y="195.3">23</text>
<text x="73" y="197.9">24</text>
</g>
<text font-size="1.8" fill="#840084" x="96.2" y="62.1">teensy_audio_shield:4.0audioshield</text>
<text font-size="1.7" fill="#0f0f0f" x="181.9" y="79.7">OUTL</text>
</svg>
